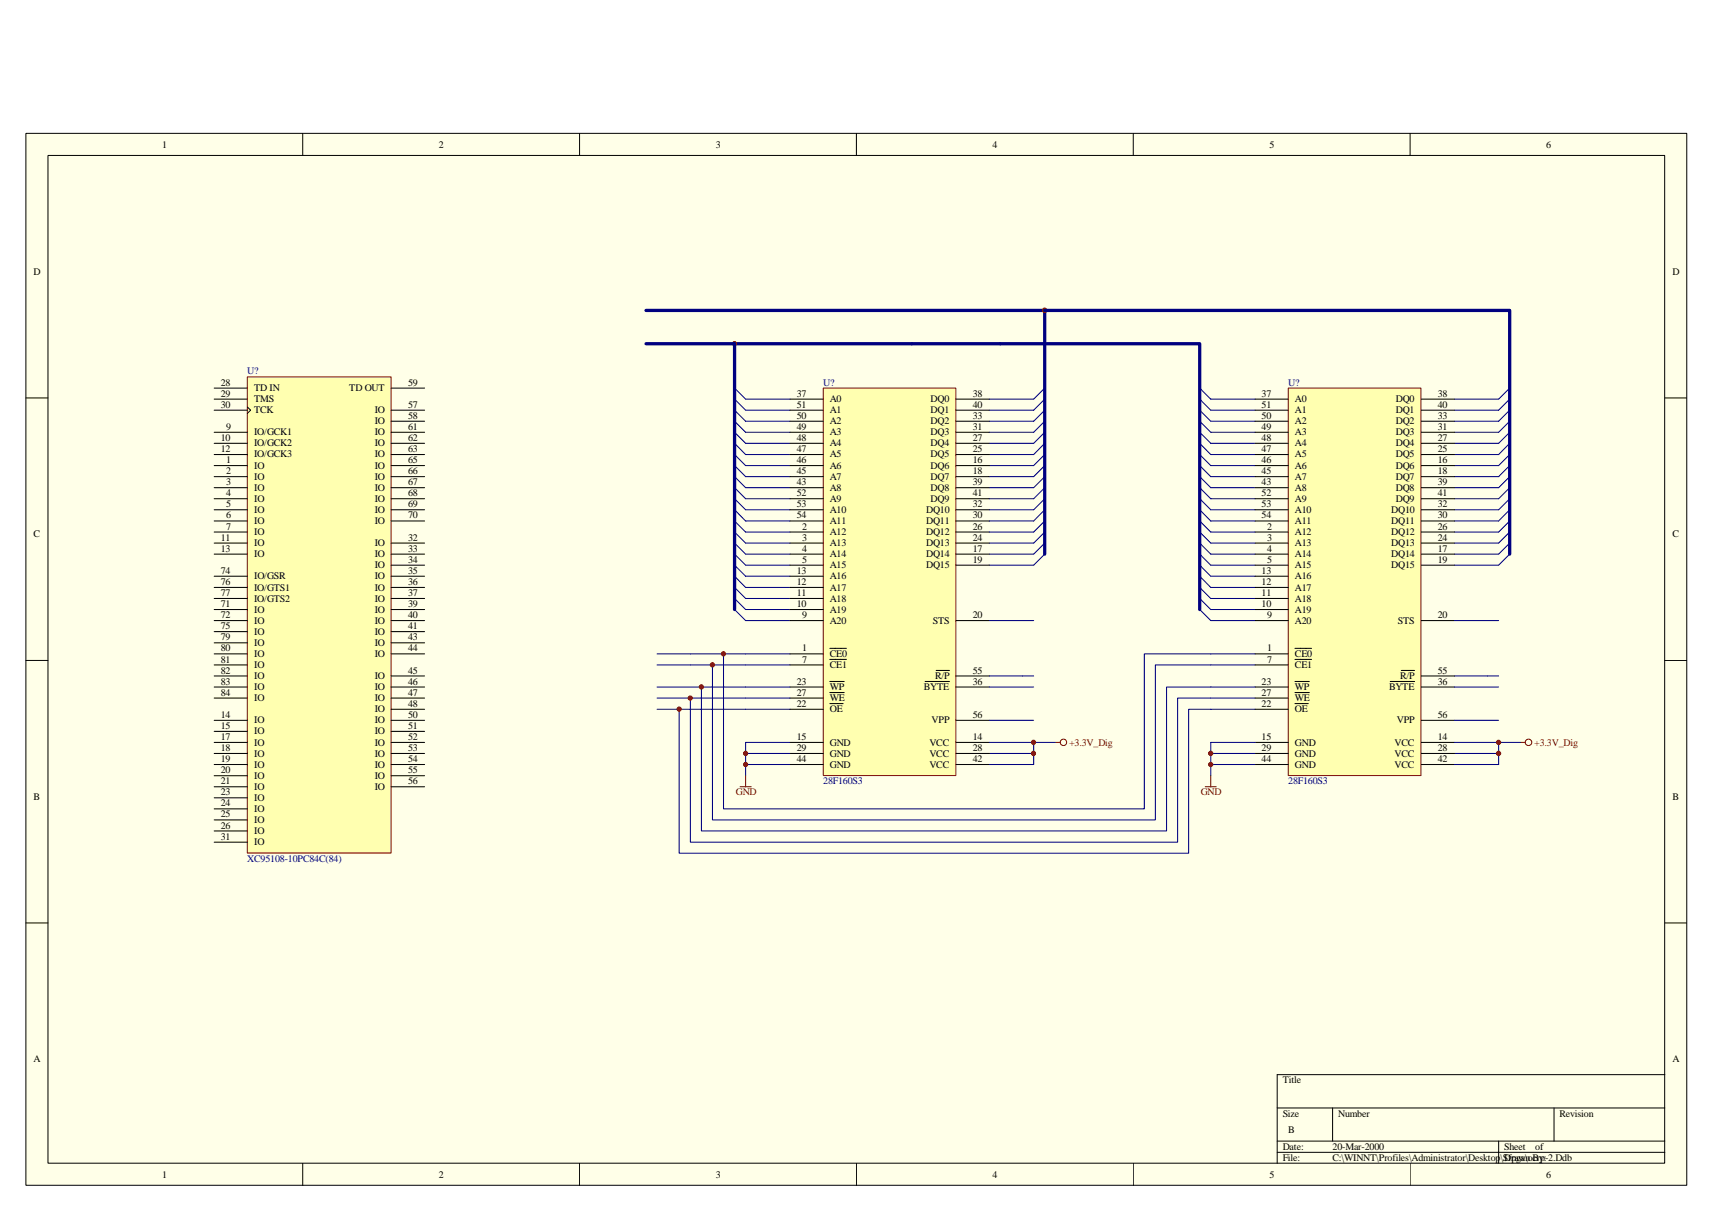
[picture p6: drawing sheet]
<svg xmlns="http://www.w3.org/2000/svg" width="420mm" height="297mm" viewBox="0 0 420 297" stroke-linecap="round" stroke-linejoin="round" font-family="sans-serif">
<path d="M6.3 32.7h407.4v258h-407.4z" fill="#ffffe8"/>
<g fill="none" stroke="#000" stroke-width=".25">
<path d="M6.3 32.7h407.4v258h-407.4zM11.8 38.1h396.5v247.2h-396.5zM74.3 32.7v5.4M142.2 32.7v5.4M210.1 32.7v5.4M278 32.7v5.4M345.9 32.7v5.4M6.3 97.6h5.5M408.3 97.6h5.5M6.3 162h5.5M408.3 162h5.5M6.3 226.4h5.5"/>
<path d="M408.3 226.4h5.5M313.3 271.8h95M313.3 279.9h95M326.9 271.8v8.1M367.6 279.9v5.5M381.2 271.8v8.1M408.3 263.6h-95v21.8M74.3 285.4v5.4M142.2 285.4v5.4M210.1 285.4v5.4M278 285.4v5.4M313.3 282.6h95"/>
<path d="M345.9 285.4v5.4"/>
</g>
<path d="M60.7 92.5h35.2v116.7h-35.2z" fill="#ffffb0"/>
<path d="M60.7 92.4h35.2v116.8h-35.2z" fill="none" stroke="#800000" stroke-width=".25"/>
<g fill="none" stroke="#000" stroke-width=".25">
<path d="M52.5 95.2h8.2M52.5 97.9h8.2M60.7 99.8l.8 .8-.8 .8M96 95.2h8.1M52.5 114.2h8.2M52.5 116.9h8.2M52.5 119.6h8.2M52.5 106h8.2M52.5 108.7h8.2M52.5 111.5h8.2M52.5 100.6h8.2M96 114.2h8.1"/>
<path d="M96 116.9h8.1M96 119.6h8.1M96 106h8.1M96 108.7h8.1M96 111.5h8.1M96 100.6h8.1M96 103.3h8.1M52.5 122.3h8.2M52.5 125h8.2M52.5 127.8h8.2M52.5 130.5h8.2M52.5 133.2h8.2"/>
<path d="M52.5 135.9h8.2M96 122.3h8.1M96 125h8.1M96 127.8h8.1M96 133.2h8.1M96 135.9h8.1M96 138.6h8.1M52.5 141.3h8.2M52.5 144.1h8.2M52.5 146.8h8.2M52.5 149.5h8.2M52.5 152.2h8.2"/>
<path d="M52.5 154.9h8.2M52.5 157.7h8.2M96 141.3h8.1M96 144.1h8.1M96 146.8h8.1M96 149.5h8.1M96 152.2h8.1M96 154.9h8.1M96 157.7h8.1M52.5 176.7h8.2M52.5 179.4h8.2M52.5 160.4h8.2"/>
<path d="M52.5 165.8h8.2M52.5 168.5h8.2M52.5 171.2h8.2M52.5 163.1h8.2M96 176.7h8.1M96 179.4h8.1M96 160.4h8.1M96 165.8h8.1M96 168.5h8.1M96 171.2h8.1M96 174h8.1M52.5 182.1h8.2"/>
<path d="M52.5 184.8h8.2M52.5 187.5h8.2M52.5 190.3h8.2M52.5 193h8.2M52.5 195.7h8.2M52.5 198.4h8.2M96 182.1h8.1M96 184.8h8.1M96 187.5h8.1M96 190.3h8.1M96 193h8.1M52.5 201.1h8.2"/>
<path d="M52.5 203.8h8.2M52.5 206.6h8.2"/>
</g>
<g fill="none" stroke="#000080" stroke-width=".25">
<path d="M294.3 95.2l2.7 2.7h10.8M294.3 97.9l2.7 2.7h10.8M356.7 97.9h10.9M294.3 100.6l2.7 2.7h10.8M294.3 103.3l2.7 2.7h10.8M294.3 106l2.7 2.7h10.8M294.3 108.7l2.7 2.8h10.8M294.3 111.5l2.7 2.7h10.8M294.3 114.2l2.7 2.7h10.8M294.3 116.9l2.7 2.7h10.8M294.3 119.6l2.7 2.7h10.8M356.7 100.6h10.9"/>
<path d="M356.7 103.3h10.9M356.7 106h10.9M356.7 108.7h10.9M356.7 111.5h10.9M356.7 114.2h10.9M356.7 116.9h10.9M356.7 119.6h10.9M294.3 122.3l2.7 2.7h10.8M294.3 125l2.7 2.8h10.8M294.3 127.8l2.7 2.7h10.8M294.3 130.5l2.7 2.7h10.8M294.3 133.2l2.7 2.7h10.8"/>
<path d="M294.3 135.9l2.7 2.7h10.8M294.3 138.6l2.7 2.7h10.8M356.7 122.3h10.9M356.7 125h10.9M356.7 127.8h10.9M356.7 130.5h10.9M356.7 133.2h10.9M356.7 135.9h10.9M356.7 138.6h10.9M294.3 141.3l2.7 2.8h10.8M294.3 144.1l2.7 2.7h10.8M294.3 146.8l2.7 2.7h10.8"/>
<path d="M294.3 149.5l2.7 2.7h10.8M297 171.2h10.8M297 174h10.8M297 160.4h10.8M297 163.1h10.8M356.7 165.8h10.9M356.7 184.8h10.9"/>
</g>
<path d="M316 95.2h32.5v95h-32.5z" fill="#ffffb0"/>
<path d="M316 95.2h32.5v95h-32.5z" fill="none" stroke="#800000" stroke-width=".25"/>
<g fill="none" stroke="#000" stroke-width=".25">
<path d="M307.8 97.9h8.2M348.6 97.9h8.1M307.8 100.6h8.2M307.8 103.3h8.2M307.8 106h8.2M307.8 108.7h8.2M307.8 111.5h8.2M307.8 114.2h8.2M307.8 116.9h8.2M307.8 119.6h8.2M348.6 100.6h8.1M348.6 103.3h8.1"/>
<path d="M348.6 106h8.1M348.6 108.7h8.1M348.6 111.5h8.1M348.6 114.2h8.1M348.6 116.9h8.1M348.6 119.6h8.1M307.8 122.3h8.2M307.8 125h8.2M307.8 127.8h8.2M307.8 130.5h8.2M307.8 133.2h8.2M307.8 135.9h8.2"/>
<path d="M307.8 138.6h8.2M348.6 122.3h8.1M348.6 125h8.1M348.6 127.8h8.1M348.6 130.5h8.1M348.6 133.2h8.1M348.6 135.9h8.1M348.6 138.6h8.1M307.8 141.3h8.2M307.8 144.1h8.2M307.8 146.8h8.2M307.8 149.5h8.2"/>
<path d="M307.8 152.2h8.2M317.6 159h4.1M348.6 152.2h8.1M307.8 160.4h8.2M307.8 163.1h8.2M307.8 171.2h8.2M307.8 174h8.2M307.8 168.5h8.2M317.6 161.7h4.1M317.6 169.9h3.5M317.6 172.6h3.3M317.6 167.2h3.5"/>
<path d="M341 167.2h6M343.7 164.5h3.3M348.6 168.5h8.1M348.6 165.8h8.1M348.6 176.7h8.1M307.8 182.1h8.2M307.8 184.8h8.2M307.8 187.5h8.2M348.6 182.1h8.1M348.6 184.8h8.1M348.6 187.5h8.1"/>
</g>
<g fill="none" stroke="#000080" stroke-width=".25">
<path d="M180.2 95.2l2.7 2.7h10.9M180.2 97.9l2.7 2.7h10.9M242.7 97.9h10.8M370.3 95.2l-2.7 2.7M370.3 97.9l-2.7 2.7M180.2 100.6l2.7 2.7h10.9M180.2 103.3l2.7 2.7h10.9M180.2 106l2.7 2.7h10.9M180.2 108.7l2.7 2.8h10.9M180.2 111.5l2.7 2.7h10.9M180.2 114.2l2.7 2.7h10.9M180.2 116.9l2.7 2.7h10.9"/>
<path d="M180.2 119.6l2.7 2.7h10.9M242.7 100.6h10.8M242.7 103.3h10.8M242.7 106h10.8M242.7 108.7h10.8M242.7 111.5h10.8M242.7 114.2h10.8M242.7 116.9h10.8M242.7 119.6h10.8M370.3 100.6l-2.7 2.7M370.3 103.3l-2.7 2.7M370.3 106l-2.7 2.7"/>
<path d="M370.3 108.7l-2.7 2.8M370.3 111.5l-2.7 2.7M370.3 114.2l-2.7 2.7M370.3 116.9l-2.7 2.7M370.3 119.6l-2.7 2.7M180.2 122.3l2.7 2.7h10.9M180.2 125l2.7 2.8h10.9M180.2 127.8l2.7 2.7h10.9M180.2 130.5l2.7 2.7h10.9M180.2 133.2l2.7 2.7h10.9M180.2 135.9l2.7 2.7h10.9M180.2 138.6l2.7 2.7h10.9"/>
<path d="M242.7 122.3h10.8M242.7 125h10.8M242.7 127.8h10.8M242.7 130.5h10.8M242.7 133.2h10.8M242.7 135.9h10.8M242.7 138.6h10.8M370.3 122.3l-2.7 2.7M370.3 125l-2.7 2.8M370.3 127.8l-2.7 2.7M370.3 130.5l-2.7 2.7M370.3 133.2l-2.7 2.7"/>
<path d="M370.3 135.9l-2.7 2.7M180.2 149.5l2.7 2.7h10.9M180.2 141.3l2.7 2.8h10.9M180.2 144.1l2.7 2.7h10.9M180.2 146.8l2.7 2.7h10.9M356.7 152.2h10.9M182.9 171.2h10.9M182.9 174h10.9M182.9 160.4h10.9M182.9 163.1h10.9M242.7 165.8h10.8M356.7 168.5h10.9"/>
<path d="M356.7 176.7h10.9M242.7 184.8h10.8M297 182.1h10.8M297 187.5h10.8M297 184.8h10.8M356.7 182.1h10.9M356.7 187.5h10.9"/>
</g>
<path d="M202 95.2h32.4v95h-32.4z" fill="#ffffb0"/>
<g fill="none" stroke="#800000" stroke-width=".25">
<path d="M201.9 95.2h32.5v95h-32.5zM181.5 193h2.8M182.9 190.3v2.7M259 182.1h1.1M295.6 193h2.7M297 190.3v2.7M373 182.1h1.1"/>
<circle cx="260.8" cy="182.1" r=".79"/>
<circle cx="374.9" cy="182.1" r=".79"/>
</g>
<g fill="none" stroke="#000" stroke-width=".25">
<path d="M193.8 97.9h8.1M234.5 97.9h8.2M193.8 100.6h8.1M193.8 103.3h8.1M193.8 106h8.1M193.8 108.7h8.1M193.8 111.5h8.1M193.8 114.2h8.1M193.8 116.9h8.1M193.8 119.6h8.1M234.5 100.6h8.2M234.5 103.3h8.2"/>
<path d="M234.5 106h8.2M234.5 108.7h8.2M234.5 111.5h8.2M234.5 114.2h8.2M234.5 116.9h8.2M234.5 119.6h8.2M193.8 122.3h8.1M193.8 125h8.1M193.8 127.8h8.1M193.8 130.5h8.1M193.8 133.2h8.1M193.8 135.9h8.1"/>
<path d="M193.8 138.6h8.1M234.5 122.3h8.2M234.5 125h8.2M234.5 127.8h8.2M234.5 130.5h8.2M234.5 133.2h8.2M234.5 135.9h8.2M234.5 138.6h8.2M193.8 141.3h8.1M193.8 144.1h8.1M193.8 146.8h8.1M193.8 149.5h8.1"/>
<path d="M193.8 152.2h8.1M203.5 159h4.1M234.5 152.2h8.2M193.8 160.4h8.1M193.8 163.1h8.1M193.8 171.2h8.1M193.8 174h8.1M193.8 168.5h8.1M203.5 161.7h4.1M203.5 169.9h3.6M203.5 172.6h3.3M203.5 167.2h3.6"/>
<path d="M226.9 167.2h6M229.6 164.5h3.3M234.5 168.5h8.2M234.5 165.8h8.2M234.5 176.7h8.2M193.8 182.1h8.1M193.8 184.8h8.1M193.8 187.5h8.1M234.5 182.1h8.2M234.5 184.8h8.2M234.5 187.5h8.2"/>
</g>
<g fill="none" stroke="#000080" stroke-width=".25">
<path d="M256.2 95.2l-2.7 2.7M256.2 97.9l-2.7 2.7M256.2 100.6l-2.7 2.7M256.2 103.3l-2.7 2.7M256.2 106l-2.7 2.7M256.2 108.7l-2.7 2.8M256.2 111.5l-2.7 2.7M256.2 114.2l-2.7 2.7M256.2 116.9l-2.7 2.7M256.2 119.6l-2.7 2.7M256.2 122.3l-2.7 2.7M256.2 125l-2.7 2.8"/>
<path d="M256.2 127.8l-2.7 2.7M256.2 130.5l-2.7 2.7M256.2 133.2l-2.7 2.7M256.2 135.9l-2.7 2.7M242.7 152.2h10.8M161.2 168.5h32.6M161.2 160.4h21.7M161.2 163.1h21.7M161.2 171.2h21.7M161.2 174h21.7M166.6 174v35.3h124.9v-35.3h5.5M169.3 171.2v35.4h119.5v-35.4h8.2"/>
<path d="M172 168.5v35.3h114.1v-35.3h21.7M174.8 163.1v38h108.6v-38h13.6M177.5 160.4v38h103.2v-38h16.3M242.7 168.5h10.8M242.7 176.7h10.8M182.9 187.5h10.9M182.9 184.8h10.9M193.8 182.1h-10.9v8.2M242.7 182.1h10.8M259 182.1h-5.5v5.4h-10.8M297 182.1v8.2M373 182.1h-5.4v5.4"/>
</g>
<path d="M158.5 76.1h97.7M256.2 76.1h114.1v59.8M256.2 76.1v59.8M158.5 84.3h135.8v65.2M180.2 84.3v65.2" fill="none" stroke="#000080" stroke-width=".8"/>
<g fill="#800000" stroke="#800000" stroke-width=".25">
<circle cx="180.2" cy="84.3" r=".52"/>
<circle cx="256.2" cy="76.1" r=".52"/>
<circle cx="297" cy="184.8" r=".52"/>
<circle cx="297" cy="187.5" r=".52"/>
<circle cx="367.6" cy="184.8" r=".52"/>
<circle cx="367.6" cy="182.1" r=".52"/>
<circle cx="253.5" cy="184.8" r=".52"/>
<circle cx="253.5" cy="182.1" r=".52"/>
<circle cx="182.9" cy="184.8" r=".52"/>
<circle cx="182.9" cy="187.5" r=".51"/>
<circle cx="166.6" cy="173.9" r=".51"/>
<circle cx="169.3" cy="171.2" r=".51"/>
<circle cx="172" cy="168.5" r=".52"/>
<circle cx="174.7" cy="163.1" r=".52"/>
<circle cx="177.4" cy="160.4" r=".52"/>
</g>
<g font-size="2.5">
<text x="39.8" y="36.2">1</text>
<text x="107.7" y="36.2">2</text>
<text x="175.6" y="36.2">3</text>
<text x="243.5" y="36.2">4</text>
<text x="311.4" y="36.2">5</text>
<text x="379.3" y="36.2">6</text>
<text x="8.3" y="67.4">D</text>
<text x="410.3" y="67.4">D</text>
<text x="54.1" y="94.6">28</text>
<text x="62.3" y="95.9">TD IN</text>
<text x="85.7" y="95.9">TD OUT</text>
<text x="100.1" y="94.6">59</text>
<text x="54.1" y="97.3">29</text>
<text x="54.1" y="100">30</text>
<text x="62.3" y="98.7">TMS</text>
<text x="62.3" y="101.4">TCK</text>
<text x="91.9" y="101.4">IO</text>
<text x="100.1" y="100">57</text>
<text x="195.4" y="97.3">37</text>
<text x="195.4" y="100">51</text>
<text x="203.5" y="98.7">A0</text>
<text x="203.5" y="101.4">A1</text>
<text x="228.3" y="98.7">DQ0</text>
<text x="228.3" y="101.4">DQ1</text>
<text x="238.6" y="97.3">38</text>
<text x="238.6" y="100">40</text>
<text x="309.5" y="97.3">37</text>
<text x="309.5" y="100">51</text>
<text x="317.6" y="98.7">A0</text>
<text x="317.6" y="101.4">A1</text>
<text x="342.3" y="98.7">DQ0</text>
<text x="342.3" y="101.4">DQ1</text>
<text x="352.6" y="97.3">38</text>
<text x="352.6" y="100">40</text>
<text x="55.5" y="105.4">9</text>
<text x="62.3" y="106.8">IO/GCK1</text>
<text x="91.9" y="104.1">IO</text>
<text x="91.9" y="106.8">IO</text>
<text x="100.1" y="102.7">58</text>
<text x="100.1" y="105.4">61</text>
<text x="195.4" y="102.7">50</text>
<text x="195.4" y="105.4">49</text>
<text x="203.5" y="104.1">A2</text>
<text x="203.5" y="106.8">A3</text>
<text x="228.3" y="104.1">DQ2</text>
<text x="228.3" y="106.8">DQ3</text>
<text x="238.6" y="102.7">33</text>
<text x="238.6" y="105.4">31</text>
<text x="309.5" y="102.7">50</text>
<text x="309.5" y="105.4">49</text>
<text x="317.6" y="104.1">A2</text>
<text x="317.6" y="106.8">A3</text>
<text x="342.3" y="104.1">DQ2</text>
<text x="342.3" y="106.8">DQ3</text>
<text x="352.6" y="102.7">33</text>
<text x="352.6" y="105.4">31</text>
<text x="54.1" y="108.1">10</text>
<text x="54.1" y="110.9">12</text>
<text x="55.5" y="113.6">1</text>
<text x="62.3" y="109.5">IO/GCK2</text>
<text x="62.3" y="112.2">IO/GCK3</text>
<text x="91.9" y="109.5">IO</text>
<text x="91.9" y="112.2">IO</text>
<text x="100.1" y="108.1">62</text>
<text x="100.1" y="110.9">63</text>
<text x="100.1" y="113.6">65</text>
<text x="195.4" y="108.1">48</text>
<text x="195.4" y="110.9">47</text>
<text x="195.4" y="113.6">46</text>
<text x="203.5" y="109.5">A4</text>
<text x="203.5" y="112.2">A5</text>
<text x="228.3" y="109.5">DQ4</text>
<text x="228.3" y="112.2">DQ5</text>
<text x="238.6" y="108.1">27</text>
<text x="238.6" y="110.9">25</text>
<text x="238.6" y="113.6">16</text>
<text x="309.5" y="108.1">48</text>
<text x="309.5" y="110.9">47</text>
<text x="309.5" y="113.6">46</text>
<text x="317.6" y="109.5">A4</text>
<text x="317.6" y="112.2">A5</text>
<text x="342.3" y="109.5">DQ4</text>
<text x="342.3" y="112.2">DQ5</text>
<text x="352.6" y="108.1">27</text>
<text x="352.6" y="110.9">25</text>
<text x="352.6" y="113.6">16</text>
<text x="55.5" y="116.3">2</text>
<text x="55.5" y="119">3</text>
<text x="62.3" y="115">IO</text>
<text x="62.3" y="117.7">IO</text>
<text x="91.9" y="115">IO</text>
<text x="91.9" y="117.7">IO</text>
<text x="100.1" y="116.3">66</text>
<text x="100.1" y="119">67</text>
<text x="195.4" y="116.3">45</text>
<text x="195.4" y="119">43</text>
<text x="203.5" y="115">A6</text>
<text x="203.5" y="117.7">A7</text>
<text x="228.3" y="115">DQ6</text>
<text x="228.3" y="117.7">DQ7</text>
<text x="238.6" y="116.3">18</text>
<text x="238.6" y="119">39</text>
<text x="309.5" y="116.3">45</text>
<text x="309.5" y="119">43</text>
<text x="317.6" y="115">A6</text>
<text x="317.6" y="117.7">A7</text>
<text x="342.3" y="115">DQ6</text>
<text x="342.3" y="117.7">DQ7</text>
<text x="352.6" y="116.3">18</text>
<text x="352.6" y="119">39</text>
<text x="55.5" y="121.7">4</text>
<text x="55.5" y="124.4">5</text>
<text x="62.3" y="120.4">IO</text>
<text x="62.3" y="123.1">IO</text>
<text x="62.3" y="125.8">IO</text>
<text x="91.9" y="120.4">IO</text>
<text x="91.9" y="123.1">IO</text>
<text x="91.9" y="125.8">IO</text>
<text x="100.1" y="121.7">68</text>
<text x="100.1" y="124.4">69</text>
<text x="195.4" y="121.7">52</text>
<text x="195.4" y="124.4">53</text>
<text x="203.5" y="120.4">A8</text>
<text x="203.5" y="123.1">A9</text>
<text x="203.5" y="125.8">A10</text>
<text x="227.2" y="125.8">DQ10</text>
<text x="228.3" y="120.4">DQ8</text>
<text x="228.3" y="123.1">DQ9</text>
<text x="238.6" y="121.7">41</text>
<text x="238.6" y="124.4">32</text>
<text x="309.5" y="121.7">52</text>
<text x="309.5" y="124.4">53</text>
<text x="317.6" y="120.4">A8</text>
<text x="317.6" y="123.1">A9</text>
<text x="317.6" y="125.8">A10</text>
<text x="341.2" y="125.8">DQ10</text>
<text x="342.3" y="120.4">DQ8</text>
<text x="342.3" y="123.1">DQ9</text>
<text x="352.6" y="121.7">41</text>
<text x="352.6" y="124.4">32</text>
<text x="8.3" y="131.8">C</text>
<text x="55.5" y="127.2">6</text>
<text x="55.5" y="129.9">7</text>
<text x="62.3" y="128.6">IO</text>
<text x="62.3" y="131.3">IO</text>
<text x="91.9" y="128.6">IO</text>
<text x="100.1" y="127.2">70</text>
<text x="195.4" y="127.2">54</text>
<text x="196.8" y="129.9">2</text>
<text x="203.5" y="128.6">A11</text>
<text x="203.5" y="131.3">A12</text>
<text x="227.2" y="128.6">DQ11</text>
<text x="227.2" y="131.3">DQ12</text>
<text x="238.6" y="127.2">30</text>
<text x="238.6" y="129.9">26</text>
<text x="309.5" y="127.2">54</text>
<text x="310.8" y="129.9">2</text>
<text x="317.6" y="128.6">A11</text>
<text x="317.6" y="131.3">A12</text>
<text x="341.2" y="128.6">DQ11</text>
<text x="341.2" y="131.3">DQ12</text>
<text x="352.6" y="127.2">30</text>
<text x="352.6" y="129.9">26</text>
<text x="410.3" y="131.8">C</text>
<text x="54.1" y="132.6">11</text>
<text x="54.1" y="135.3">13</text>
<text x="62.3" y="134">IO</text>
<text x="62.3" y="136.7">IO</text>
<text x="91.9" y="134">IO</text>
<text x="91.9" y="136.7">IO</text>
<text x="100.1" y="132.6">32</text>
<text x="100.1" y="135.3">33</text>
<text x="196.8" y="132.6">3</text>
<text x="196.8" y="135.3">4</text>
<text x="203.5" y="134">A13</text>
<text x="203.5" y="136.7">A14</text>
<text x="227.2" y="134">DQ13</text>
<text x="227.2" y="136.7">DQ14</text>
<text x="238.6" y="132.6">24</text>
<text x="238.6" y="135.3">17</text>
<text x="310.8" y="132.6">3</text>
<text x="310.8" y="135.3">4</text>
<text x="317.6" y="134">A13</text>
<text x="317.6" y="136.7">A14</text>
<text x="341.2" y="134">DQ13</text>
<text x="341.2" y="136.7">DQ14</text>
<text x="352.6" y="132.6">24</text>
<text x="352.6" y="135.3">17</text>
<text x="54.1" y="140.7">74</text>
<text x="54.1" y="143.5">76</text>
<text x="62.3" y="142.1">IO/GSR</text>
<text x="91.9" y="139.4">IO</text>
<text x="91.9" y="142.1">IO</text>
<text x="100.1" y="138">34</text>
<text x="100.1" y="140.7">35</text>
<text x="100.1" y="143.5">36</text>
<text x="195.4" y="140.7">13</text>
<text x="195.4" y="143.5">12</text>
<text x="196.8" y="138">5</text>
<text x="203.5" y="139.4">A15</text>
<text x="203.5" y="142.1">A16</text>
<text x="227.2" y="139.4">DQ15</text>
<text x="238.6" y="138">19</text>
<text x="309.5" y="140.7">13</text>
<text x="309.5" y="143.5">12</text>
<text x="310.8" y="138">5</text>
<text x="317.6" y="139.4">A15</text>
<text x="317.6" y="142.1">A16</text>
<text x="341.2" y="139.4">DQ15</text>
<text x="352.6" y="138">19</text>
<text x="54.1" y="148.9">71</text>
<text x="54.1" y="146.2">77</text>
<text x="62.3" y="144.9">IO/GTS1</text>
<text x="62.3" y="147.6">IO/GTS2</text>
<text x="91.9" y="144.9">IO</text>
<text x="91.9" y="147.6">IO</text>
<text x="100.1" y="146.2">37</text>
<text x="100.1" y="148.9">39</text>
<text x="195.4" y="146.2">11</text>
<text x="195.4" y="148.9">10</text>
<text x="203.5" y="144.9">A17</text>
<text x="203.5" y="147.6">A18</text>
<text x="309.5" y="146.2">11</text>
<text x="309.5" y="148.9">10</text>
<text x="317.6" y="144.9">A17</text>
<text x="317.6" y="147.6">A18</text>
<text x="54.1" y="151.6">72</text>
<text x="54.1" y="154.3">75</text>
<text x="62.3" y="150.3">IO</text>
<text x="62.3" y="153">IO</text>
<text x="62.3" y="155.7">IO</text>
<text x="91.9" y="150.3">IO</text>
<text x="91.9" y="153">IO</text>
<text x="91.9" y="155.7">IO</text>
<text x="100.1" y="151.6">40</text>
<text x="100.1" y="154.3">41</text>
<text x="196.8" y="151.6">9</text>
<text x="203.5" y="150.3">A19</text>
<text x="203.5" y="153">A20</text>
<text x="228.8" y="153">STS</text>
<text x="238.6" y="151.6">20</text>
<text x="310.8" y="151.6">9</text>
<text x="317.6" y="150.3">A19</text>
<text x="317.6" y="153">A20</text>
<text x="342.9" y="153">STS</text>
<text x="352.6" y="151.6">20</text>
<text x="54.1" y="157">79</text>
<text x="54.1" y="159.8">80</text>
<text x="62.3" y="158.4">IO</text>
<text x="62.3" y="161.1">IO</text>
<text x="91.9" y="158.4">IO</text>
<text x="91.9" y="161.1">IO</text>
<text x="100.1" y="157">43</text>
<text x="100.1" y="159.8">44</text>
<text x="196.8" y="159.8">1</text>
<text x="203.5" y="161.1">CE0</text>
<text x="310.8" y="159.8">1</text>
<text x="317.6" y="161.1">CE0</text>
<text x="54.1" y="162.5">81</text>
<text x="54.1" y="165.2">82</text>
<text x="54.1" y="167.9">83</text>
<text x="62.3" y="163.9">IO</text>
<text x="62.3" y="166.6">IO</text>
<text x="91.9" y="166.6">IO</text>
<text x="100.1" y="165.2">45</text>
<text x="100.1" y="167.9">46</text>
<text x="195.4" y="167.9">23</text>
<text x="196.8" y="162.5">7</text>
<text x="203.5" y="163.9">CE1</text>
<text x="229.4" y="166.6">R/P</text>
<text x="238.6" y="165.2">55</text>
<text x="238.6" y="167.9">36</text>
<text x="309.5" y="167.9">23</text>
<text x="310.8" y="162.5">7</text>
<text x="317.6" y="163.9">CE1</text>
<text x="343.4" y="166.6">R/P</text>
<text x="352.6" y="165.2">55</text>
<text x="352.6" y="167.9">36</text>
<text x="54.1" y="170.6">84</text>
<text x="62.3" y="169.3">IO</text>
<text x="62.3" y="172">IO</text>
<text x="91.9" y="169.3">IO</text>
<text x="91.9" y="172">IO</text>
<text x="100.1" y="170.6">47</text>
<text x="100.1" y="173.3">48</text>
<text x="195.4" y="170.6">27</text>
<text x="195.4" y="173.3">22</text>
<text x="203.5" y="172">WE</text>
<text x="203.5" y="169.3">WP</text>
<text x="226.6" y="169.3">BYTE</text>
<text x="309.5" y="170.6">27</text>
<text x="309.5" y="173.3">22</text>
<text x="317.6" y="172">WE</text>
<text x="317.6" y="169.3">WP</text>
<text x="340.7" y="169.3">BYTE</text>
<text x="54.1" y="176.1">14</text>
<text x="54.1" y="178.8">15</text>
<text x="62.3" y="177.4">IO</text>
<text x="91.9" y="174.7">IO</text>
<text x="91.9" y="177.4">IO</text>
<text x="100.1" y="176.1">50</text>
<text x="100.1" y="178.8">51</text>
<text x="203.5" y="174.7">OE</text>
<text x="228.5" y="177.4">VPP</text>
<text x="238.6" y="176.1">56</text>
<text x="317.6" y="174.7">OE</text>
<text x="342.6" y="177.4">VPP</text>
<text x="352.6" y="176.1">56</text>
<text x="54.1" y="181.5">17</text>
<text x="54.1" y="184.2">18</text>
<text x="62.3" y="180.2">IO</text>
<text x="62.3" y="182.9">IO</text>
<text x="62.3" y="185.6">IO</text>
<text x="91.9" y="180.2">IO</text>
<text x="91.9" y="182.9">IO</text>
<text x="91.9" y="185.6">IO</text>
<text x="100.1" y="181.5">52</text>
<text x="100.1" y="184.2">53</text>
<text x="195.4" y="181.5">15</text>
<text x="195.4" y="184.2">29</text>
<text x="203.5" y="182.9">GND</text>
<text x="203.5" y="185.6">GND</text>
<text x="228" y="182.9">VCC</text>
<text x="228" y="185.6">VCC</text>
<text x="238.6" y="181.5">14</text>
<text x="238.6" y="184.2">28</text>
<text x="309.5" y="181.5">15</text>
<text x="309.5" y="184.2">29</text>
<text x="317.6" y="182.9">GND</text>
<text x="317.6" y="185.6">GND</text>
<text x="342.1" y="182.9">VCC</text>
<text x="342.1" y="185.6">VCC</text>
<text x="352.6" y="181.5">14</text>
<text x="352.6" y="184.2">28</text>
<text x="54.1" y="186.9">19</text>
<text x="54.1" y="189.6">20</text>
<text x="62.3" y="188.3">IO</text>
<text x="62.3" y="191">IO</text>
<text x="91.9" y="188.3">IO</text>
<text x="91.9" y="191">IO</text>
<text x="100.1" y="186.9">54</text>
<text x="100.1" y="189.6">55</text>
<text x="195.4" y="186.9">44</text>
<text x="203.5" y="188.3">GND</text>
<text x="228" y="188.3">VCC</text>
<text x="238.6" y="186.9">42</text>
<text x="309.5" y="186.9">44</text>
<text x="317.6" y="188.3">GND</text>
<text x="342.1" y="188.3">VCC</text>
<text x="352.6" y="186.9">42</text>
<text x="8.3" y="196.2">B</text>
<text x="54.1" y="192.4">21</text>
<text x="54.1" y="195.1">23</text>
<text x="54.1" y="197.8">24</text>
<text x="62.3" y="193.7">IO</text>
<text x="62.3" y="196.5">IO</text>
<text x="91.9" y="193.7">IO</text>
<text x="100.1" y="192.4">56</text>
<text x="410.3" y="196.2">B</text>
<text x="54.1" y="200.5">25</text>
<text x="54.1" y="203.2">26</text>
<text x="62.3" y="199.2">IO</text>
<text x="62.3" y="201.9">IO</text>
<text x="54.1" y="205.9">31</text>
<text x="62.3" y="204.6">IO</text>
<text x="62.3" y="207.3">IO</text>
<text x="8.3" y="260.5">A</text>
<text x="410.3" y="260.5">A</text>
<text x="314.6" y="265.7">Title</text>
<text x="314.6" y="273.9">Size</text>
<text x="328.2" y="273.9">Number</text>
<text x="382.5" y="273.9">Revision</text>
<text x="316" y="277.9">B</text>
<text x="314.6" y="284.8">File:</text>
<text x="314.6" y="282">Date:</text>
<text x="326.9" y="284.8">C:\WINNT\Profiles\Administrator\Desktop\Sfpga\ocrp-2.Ddb</text>
<text x="326.9" y="282">20-Mar-2000</text>
<text x="368.9" y="282">Sheet</text>
<text x="368.9" y="284.8">Drawn By:</text>
<text x="376.6" y="282">of</text>
<text x="39.8" y="288.8">1</text>
<text x="107.7" y="288.8">2</text>
<text x="175.6" y="288.8">3</text>
<text x="243.5" y="288.8">4</text>
<text x="311.4" y="288.8">5</text>
<text x="379.3" y="288.8">6</text>
</g>
<g font-size="2.5" fill="#000080">
<text x="60.7" y="91.8">U?</text>
<text x="201.9" y="94.6">U?</text>
<text x="316" y="94.6">U?</text>
<text x="201.9" y="192.4">28F160S3</text>
<text x="316" y="192.4">28F160S3</text>
<text x="60.7" y="211.4">XC95108-10PC84C(84)</text>
</g>
<g font-size="2.5" fill="#800000">
<text x="262.2" y="182.9">+3.3V_Dig</text>
<text x="376.3" y="182.9">+3.3V_Dig</text>
<text x="180.5" y="195.1">GND</text>
<text x="294.5" y="195.1">GND</text>
</g>
</svg>
